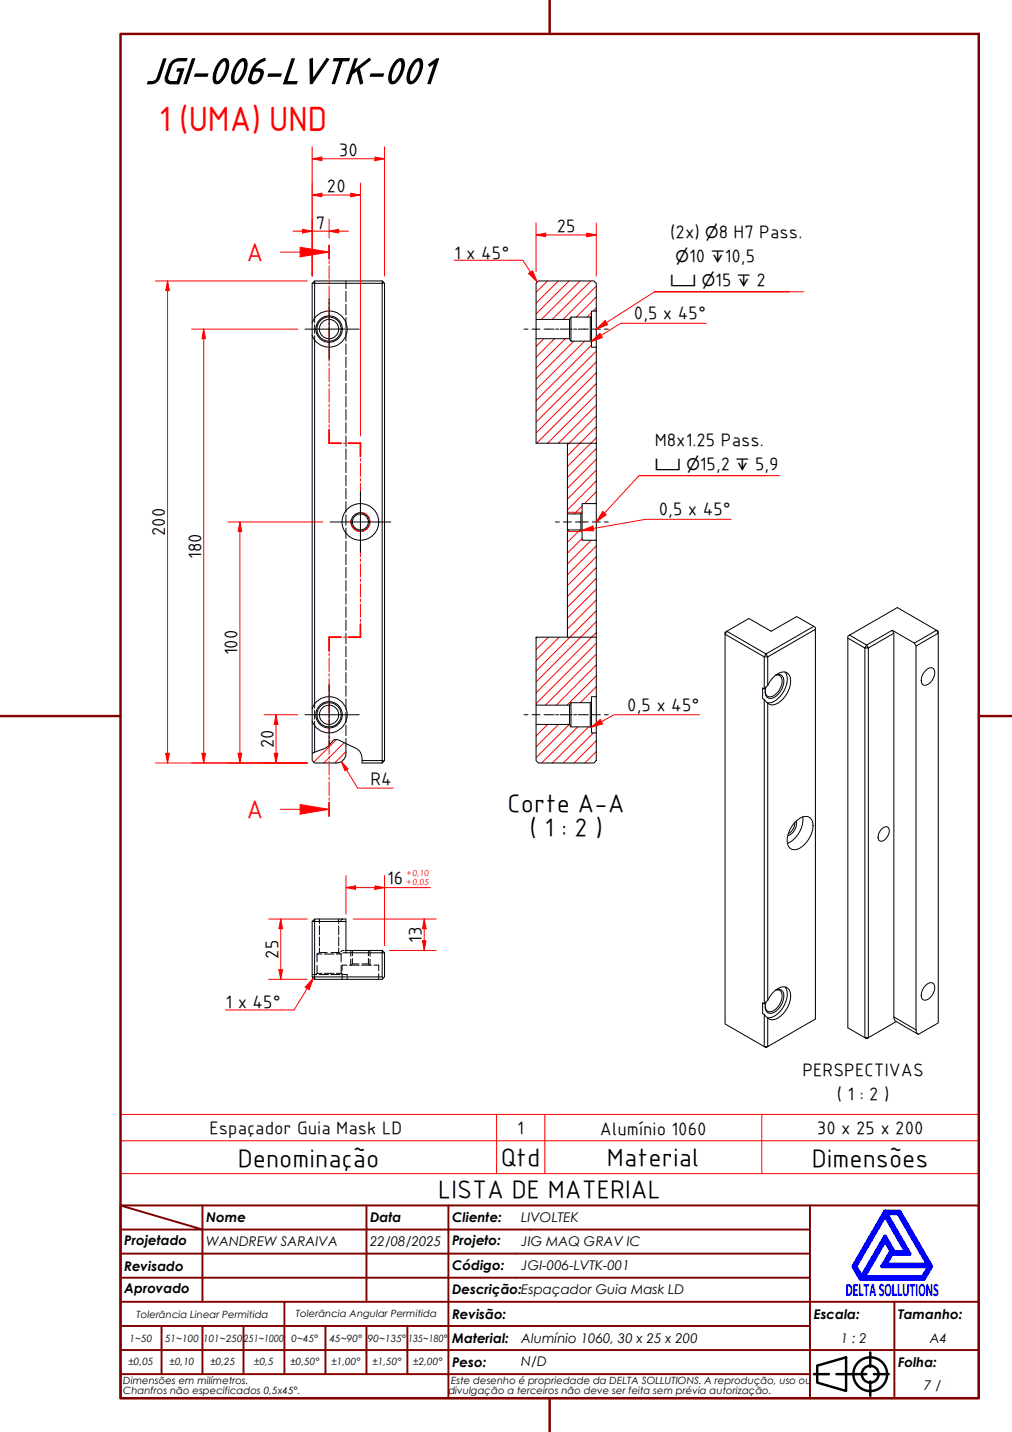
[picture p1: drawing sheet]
<svg xmlns="http://www.w3.org/2000/svg" width="210mm" height="297mm" viewBox="0 0 210 297" stroke-linecap="round" stroke-linejoin="round" font-family="sans-serif">
<!-- layer: Hatch (ABNT) -->
<g fill="none" stroke="#f00" stroke-width=".21">
<path d="M113.6 58.3l-2.4 2.3M115.8 58.3l-4.6 4.6M118 58.3l-6.8 6.8M120.3 58.3l-8 8M122.5 58.3l-8 8M123.7 59.4l-6.9 6.9M112.8 70.3l-1.6 1.6M115 70.3l-3.8 3.8M117.3 70.3l-6.1 6.1M119 70.8l-7.8 7.8M121.3 70.8l-10.1 10M122.7 64.9l-.9 .9"/>
<path d="M122.7 71.6l-11.5 11.5M123.7 63.8l-.7 .7M123.7 61.6l-4.2 4.2M123.7 79.6l-12.4 12.3M123.7 77.3l-12.5 12.5M123.7 75.1l-12.5 12.5M123.7 72.8l-12.5 12.5M123.7 99.8l-6 6M123.7 97.5l-6 6M123.7 95.3l-6 6M123.7 93l-6 6M123.7 90.8l-6 6"/>
<path d="M123.7 88.5l-6 6.1M123.7 86.3l-6 6M123.7 84.1l-7.9 7.8M123.7 81.8l-10.1 10.1M118 109.9l-.3 .4M120.3 109.9l-2.6 2.6M120.7 105l-1.6 1.6M120.7 111.7l-3 3.1M122.6 112.1l-4.9 4.9M123.7 104.3l-.2 .2M123.7 102l-2.5 2.5M123.7 120l-6 6"/>
<path d="M123.7 117.7l-6 6M123.7 115.5l-6 6M123.7 113.2l-6 6M111.5 132.2l-.3 .3M113.7 132.2l-2.5 2.5M116 132.2l-4.8 4.8M123.7 137.9l-8.3 8.4M123.7 135.7l-10.6 10.6M123.7 133.4l-12.5 12.6M123.7 131.2l-12.5 12.5M123.7 129l-12.5 12.5M123.7 126.7l-12.5 12.5"/>
<path d="M123.7 124.5l-6 6M123.7 122.2l-6 6M69.8 153.4l-4.7 4.7M71.4 154.1l-4.2 4.2M71.8 155.9l-2.4 2.4M111.4 150.3l-.2 .1M113.6 150.3l-2.4 2.4M115.8 150.3l-4.6 4.6M118.1 150.3l-6.9 6.9M119.8 150.8l-7.5 7.5M122.1 150.8l-7.5 7.5M123.1 152l-6.3 6.3"/>
<path d="M123.7 142.4l-3.3 3.4M123.7 140.2l-6.1 6.1M123.7 155.9l-2.4 2.4M123.7 153.7l-4.6 4.6"/>
</g>
<!-- layer: Hidden (ABNT) -->
<g fill="none" stroke="#000" stroke-width=".21">
<path d="M71.8 58.3v.1M71.8 58.6v1.3M79.3 58.3v.1M79.3 58.6v.2h.1M79.6 58.8h.2M65.3 66v.9M65.3 67.4v1.8M65.3 69.6v.9M71.8 60.4v2.2M71.8 63.1v2.2M71.8 65.9v2.1M71.8 68.6v2.2"/>
<path d="M71.8 71.3v2.2M71.8 74v2.2M71.8 76.8v2.2M71.8 79.5v2.2M71.8 82.2v2.2M71.8 84.9v2.3M71.8 87.7v2.2M71.8 90.4v2.2M71.8 93.1v2.2M71.8 95.9v2.2M71.8 98.6v2.2M71.8 101.3v2.2"/>
<path d="M71.8 104.1v2.1M71.8 106.8v2.2M71.8 109.5v2.2M71.8 112.2v2.2M71.8 115v2.1M71.8 117.7v2.2M71.8 120.4v2.2M71.8 123.2v2.1M71.8 125.9v2.2M71.8 128.6v2.2M71.8 131.3v2.2M71.8 134.1v2.2"/>
<path d="M71.8 136.8v2.2M71.8 139.5v2.2M65.3 146v.9M65.3 147.4v1.8M65.3 149.6v.9M71.8 142.2v2.2M71.8 145v2.2M71.8 147.7v2.2M71.8 150.4v2.2M71.8 153.2v1M79.3 158.1v.2M79.4 157.8h-.1v.1"/>
<path d="M79.6 157.8h.2M65.8 197.9h1M65.8 197.9v1.6M65.9 197.8l-.1 .1M66.3 197.6h1.6M66.3 197.6l-.2 .1M66.3 190.6v1M66.3 192v1.9M66.3 194.4v1.8M66.3 196.7v.9M67.3 197.9h2M68.7 197.6h1.6"/>
<path d="M69.8 197.9h1M70.2 197.6h-.4h.6h-.1M70.2 191.1h-.4M70.3 190.6v1M70.3 192v1.9M70.3 194.4v1.8M70.3 196.7v.9M70.6 197.8l.2 .1M70.8 197.9v1.6M71.1 190.6l-.4 .3M71.1 197.6h.7M71.3 197.2l-.6 .2"/>
<path d="M71.5 197.2h.3M72.7 197.2v1.2M72.7 199v1.2M73.1 199.9h1.3M73.1 199.9l-.1 .1M73.1 197.2v1.1M73.1 198.8v1.1M75.1 199.9h1.3M76.4 199.9l.1 .1M76.4 197.2v1.1M76.4 198.8v1.1M76.8 197.2v1.2"/>
<path d="M76.8 199v1.2M64.7 202.1h1M65.6 202.1h-.1M65.8 201.9h1M65.8 201.9l-.1 .1M65.8 200.3v1.6M66.2 202.1h1.9M67.3 201.9h2M68.6 202.1h1.9M69.8 201.9h1M70.8 201.9v.1M70.8 200.3v1.6"/>
<path d="M70.9 202.1h1.1v.4M71 202v1.1M72 200.2h-1v1.2M72 202.8v.3M72.5 200.2h2M72.9 200.1v.1M75 200.2h2M76.6 200.1l.1 .1M77.6 200.2h.9v1.2M78.5 202v1.1"/>
</g>
<!-- layer: Visible (ABNT) -->
<g fill="none" stroke="#000" stroke-width=".21">
<path d="M65.3 58.3l-.6 .5M79.3 58.8h-14v7.2M79.5 58.5l-.2 .3v99M111.2 58.8l.5-.5h11.5l.5 .5v5.7h-1v1l-.3 .3h-4l-.3 .5h-6.9zM64.7 66.9v-8.1h.6v-.5h14l.5 .5v99l-.3 .2M64.7 69.6l.6 .9M64.7 66.9v89.4M65.2 66a3.8 3.8 0 0 1 5.6-.5 3.8 3.8 0 0 1 0 5.5 3.8 3.8 0 0 1-5.6-.5M65.3 66l-.6 .9M65.3 70.5v75.5M111.2 70.3h6.9l.3 .5h4l.3 .2v1h1v19.9M111.2 66.3v25.6h12.5"/>
<path d="M118.1 66.3v4M118.4 65.8v5M122.4 65.8v5M122.7 65.5v5.5M123.7 64.5v7.5M117.7 91.9v14.7h2.8l.2-.3v-1.8h3v-12.6M117.7 109.9h2.8l.2 .3v1.9h3v20.1M117.7 106.6v25.6M120.5 106.6v3.3M120.7 106.3v3.9M123.7 104.5v7.6M111.2 132.2h12.5v12.3h-1v1l-.3 .3h-4l-.3 .5h-6.9z"/>
<path d="M150.4 131.2l.3-.3-.3 .7zM161 140a1.24 1.24 0 0 1 1.3 .3 1.24 1.24 0 0 1 .3 1.4 3.9 3.9 0 0 1-2.7 3.2 1.23 1.23 0 0 1-1.2-1.8l.2-.6M162.8 139.4a4.4 4.4 0 0 1-1 5 3.3 3.3 0 0 1-2.7 1.4M168.8 129.9l-9.9 5.7 .3 .7h-.7l.4-.7-8.2-4.7 4.6-2.6 4.6 2.6 5.3-3 3.9 2.2v81.3l-9.9 5.7v-5.9M169.1 130.5l-9.9 5.8v5.9M176.2 131.7l-.3 .3v81.2l3.5 2.1v-80.9h.7l-.4-.6 5.4-3.1 .3 .6-5.3 3.1v80.9l-.4 .1-.3-.1h.7l5.8-3.4M176.2 131.7l3.5 2.1-.3 .6-3.5-2M176.2 131.7l9.9-5.7 8.1 4.7-4.5 2.7M185.1 130.7l4.6 2.7M185.4 131.3v79.7M189.7 133.4l.3 .6v79.6M190 134l4.6-2.7-.4-.6 .4 .2v81.3l-4.1 2.4-.4-.6-.1-.4"/>
<path d="M192 139a1.02 1.02 0 0 1 1.8 .1 2.62 2.62 0 0 1-2.2 3 1.75 1.75 0 0 1 0-2.6zM64.7 149.6l.6 .9M65.2 146a3.8 3.8 0 0 1 5.6-.5 3.8 3.8 0 0 1 0 5.5 3.8 3.8 0 0 1-5.6-.5M65.3 156l.7-.3a4.6 4.6 0 0 0 3.2-2.2l.4-.1 .5 .1 2.6 1.2a2.85 2.85 0 0 1 2.4 3.1M65.3 156l-.6 .3v1.5l.6 .5h4.5a2 2 0 0 0 2-2M65.3 146l-.6 .9M65.3 150.5v5.5M71.8 154.2v2.1M75.1 157.8v.5h4.2l.2-.3-.2-.2M75.1 157.8h4.2M111.2 150.3h6.9l.3 .5h4l.3 .2v1h1v5.8l-.5 .5h-11.5l-.5-.5zM111.2 146.3v4"/>
<path d="M118.1 146.3v4M118.4 145.8v5M122.4 145.8v5M122.7 145.5v5.5M123.7 144.5v7.5M158.5 145.1l.7 .7M158.5 142.9v-6.6l-8.1-4.7v80.8l8.5 4.9 .3-.2h-.7v-6.7M158.5 142.9l-.3-.2v2.2l.3 .2M158.5 145.1v63.1M159.2 142.2a4.5 4.5 0 0 1 3.3-2.8 1.57 1.57 0 0 1 1.5 1.9 5.6 5.6 0 0 1-3.3 4.8l-.6 .1-.9-.4M159.2 142.2l-.7 .7M159.2 145.8v61.7"/>
<path d="M160.9 140.1a1.05 1.05 0 0 1 1.1 .2 1.05 1.05 0 0 1 .2 1.1 3.6 3.6 0 0 1-2.4 3.2 1 1 0 0 1-1.1-1.2M164.8 170.7a3.1 3.1 0 0 1 2.8-1.3 1.99 1.99 0 0 1 1 2.6 5.1 5.1 0 0 1-3.8 4.3 1.58 1.58 0 0 1-1.5-1.9 6 6 0 0 1 1.5-3.7zM164.8 170.6a2.53 2.53 0 0 1-1.3 2.3M165.1 170.3a2.64 2.64 0 0 1-1.7 3M166.5 169.4a5.6 5.6 0 0 1-3.2 5.5M183 171.8a.8 .8 0 0 1 1-.3 .8 .8 0 0 1 .4 1 2.2 2.2 0 0 1-1.8 2 1.44 1.44 0 0 1 0-2.3zM64.7 191.1v11.5l.6 .5M65.3 190.6l-.6 .5h.6v-.5h6.5v7h7.5v-.4l.5 .4M71.8 191.1h-6.5v11.5h-.6M71.8 197.2h7.5M79.3 202.6v-5h.5v5l-.5 .5h-14M79.3 202.6h-14v.5"/>
<path d="M79.3 202.6l.2 .3M158.5 208.2l.7-.7a4.5 4.5 0 0 1 3.3-2.8 1.57 1.57 0 0 1 1.5 1.9 5.6 5.6 0 0 1-3.3 4.9h-.6l-.9-.3M158.5 210.4l.7 .8M158.5 208.2l-.3-.2v2.2l.3 .2M160.9 205.4a1.05 1.05 0 0 1 1.1 .2 1.05 1.05 0 0 1 .2 1.1 3.6 3.6 0 0 1-2.4 3.2 1 1 0 0 1-1.1-1.2M161 205.3a1.24 1.24 0 0 1 1.3 .3 1.24 1.24 0 0 1 .3 1.4 3.9 3.9 0 0 1-2.7 3.2 1.23 1.23 0 0 1-1.2-1.7l.2-.7M162.8 204.7a4.4 4.4 0 0 1-1 5.1 3.3 3.3 0 0 1-2.7 1.3M185.4 211l.2 .7 .2 .2 4.6 2.6M185.4 211l4.6 2.6M192 204.4a1.02 1.02 0 0 1 1.8 0 2.62 2.62 0 0 1-2.2 3.1 1.75 1.75 0 0 1 0-2.7z"/>
<circle cx="68.3" cy="68.3" r="2.74"/>
<circle cx="68.3" cy="68.3" r="2"/>
<circle cx="68.3" cy="68.3" r="2.51"/>
<circle cx="74.7" cy="108.3" r="3.8"/>
<circle cx="74.7" cy="108.3" r="1.92"/>
<circle cx="74.7" cy="108.3" r="1.66"/>
<circle cx="68.3" cy="148.3" r="2.74"/>
<circle cx="68.3" cy="148.3" r="2"/>
<circle cx="68.3" cy="148.3" r="2.51"/>
</g>
<!-- layer: Visible Narrow (ABNT) -->
<path d="M75.1 106.3a2 2 0 0 1 1.6 2.3 2 2 0 0 1-2.3 1.6 2 2 0 0 1-1.6-2.3M117.7 106.3h3M117.7 110.3h3" fill="none" stroke="#f00" stroke-width=".21"/>
<!-- layer: Linha Corte (ABNT) -->
<g fill="none" stroke="#f00" stroke-width=".21">
<path d="M62.3 52.3h6M68.3 50.9v2.8M68.3 54.2v.5M68.3 55.1v2.8M68.3 58.4v.5M68.3 59.4v2.8M68.3 62.6v.6M68.3 63.6v2.8M68.3 66.9v.5M68.3 67.9v2.8M68.3 71.1v.6M68.3 72.1v2.8"/>
<path d="M68.3 75.4v.5M68.3 76.4v2.8M68.3 79.6v.6M68.3 80.6v2.8M68.3 83.9v.5M68.3 84.9v2.8M68.3 88.1v.6M68.3 89.1v2.8h2.5M71.2 91.9h.6M72.2 91.9h2.6v2.8M74.8 95.1v.5M74.8 96.1v2.7"/>
<path d="M74.8 99.3v.5M74.8 100.3v2.7M74.8 103.4v.6M74.8 104.4v2.8M74.8 107.6v.5M74.8 108.6v2.7M74.8 111.8v.5M74.8 112.8v2.7M74.8 116v.5M74.8 116.9v2.8M68.3 135.5v.5M68.3 136.5v2.8"/>
<path d="M68.3 139.7v.6M70.8 132.2h-2.5v2.8M71.2 132.2h.6M74.8 120.1v.6M74.8 121.1v2.7M74.8 124.3v.5M74.8 125.3v2.7M74.8 128.5v.5M74.8 129.4v2.8h-2.6M68.3 140.7v2.9M68.3 144v.6M68.3 145v2.9"/>
<path d="M68.3 148.3v.6M68.3 149.3v2.9M68.3 152.6v.5M68.3 153.6v2.8M68.3 156.9v.5M68.3 157.9v2.8M68.3 161.2v.5M68.3 162.2v2.8M68.3 165.5v.5M68.3 166.5v2.8"/>
</g>
<path d="M68.3 50.9v2.8M68.3 89.1v2.8h2.5M72.2 91.9h2.6v2.8M70.8 132.2h-2.5v2.8M74.8 129.4v2.8h-2.6M68.3 166.5v2.8" fill="none" stroke="#f00" stroke-width=".36"/>
<path d="M62.3 51.3l6 1-6 1z" fill="#f00"/>
<path d="M58.2 52.3h4.1M62.3 51.3l6 1-6 1zM62.3 167.9h6" fill="none" stroke="#f00" stroke-width=".21"/>
<path d="M62.3 166.9l6 1-6 1z" fill="#f00"/>
<path d="M58.2 167.9h4.1M62.3 166.9l6 1-6 1z" fill="none" stroke="#f00" stroke-width=".21"/>
<path d="M25 236.6h178v-5.4h-178v12.2M103 231.2v12.2M113 231.2v12.2M158 231.2v12.2M203 236.6v6.8h-178M25 243.4v6.6h178v-6.6" fill="none" stroke="#f00" stroke-width=".21"/>
<!-- layer: Borda A3/A4 (ABNT) -->
<path d="M25 7h178v283h-178zM114 0v7M0 148.5h25M203 148.5h7M114 290v7" fill="none" stroke="#800000" stroke-width=".51"/>
<path d="M183.6 257.3l1.2 2.2-1.8 3.2h9.7l-1.3 2.2h-12.2zM183.6 252.1l4.4 7.6h-2.6l-1.8-3.2-4.9 8.4-1.3-2.2zM183.6 251.3h3l6.5 11.4-1.5 2.6h-13.1l-1.5-2.6zM183.8 251.7h2.5l6.2 10.6h-8.8l1.3-2.2h3.7zM185 259.7h.2l-.1 .2z" fill="none" stroke="#00f" stroke-width=".8"/>
<!-- layer: 0 -->
<path d="M178.5 265.3h13.1" fill="none" stroke="#000" stroke-width=".21"/>
<g fill="none" stroke="#800000" stroke-width=".4">
<path d="M25 250l17 5h-17M25 250h178v40h-178zM42 255h34v5h17M42 255v15M42 250v5M76 250v5h17v5M93 250v5h75M168 250v20h-143M25 260h51v10M25 275h17M33.5 275v10M50.5 275h-8.5v10"/>
<path d="M59 270v15h-8.5M67.5 275v10h-8.5M76 275v10h8.5M84.5 275v10M93 275h-42.5v10M93 260v5h-68M93 275v10h75M93 260h75M93 275h75M168 265h-75v10M185.5 270v10h17.5M203 270h-35v10h17.5v10"/>
<path d="M25 285h25.5M25 280h143v10M67.5 285h8.5M84.5 285h8.5v5"/>
</g>
<g fill="none" stroke="#000" stroke-width=".51">
<path d="M168.8 285h3.1M169.5 283.3l6-1.8v7l-6-1.7zM173.5 285h6.2M180.5 280.5v3M180.5 286.5v3M181.3 285h3"/>
<circle cx="180.5" cy="285" r="3.5"/>
<circle cx="180.5" cy="285" r="1.75"/>
</g>
<!-- layer: Marca de centro (ISO) -->
<path d="M63.3 68.3h11.2M68.3 62v12.5M68.5 108.3h12.6M74.8 102v12.6M63.3 148.3h11.2M68.3 142v12.5" fill="none" stroke="#000" stroke-width=".21"/>
<path d="M57.3 156.3v2" fill="none" stroke="#f00" stroke-width=".21"/>
<path d="M56.9 156.3h.7l-.3 2z" fill="#f00"/>
<path d="M56.9 156.3h.7l-.3 2zM57.3 148.3v2" fill="none" stroke="#f00" stroke-width=".21"/>
<path d="M57.3 148.3l.3 2h-.7z" fill="#f00"/>
<path d="M49.8 156.3v2M54.8 158.3h9M54.8 148.3h7M57.3 148.3l.3 2h-.7zM57.3 150.3v6" fill="none" stroke="#f00" stroke-width=".21"/>
<path d="M49.4 156.3h.7l-.3 2z" fill="#f00"/>
<path d="M49.8 108.3v2M49.4 156.3h.7l-.3 2z" fill="none" stroke="#f00" stroke-width=".21"/>
<path d="M49.8 108.3l.3 2h-.7z" fill="#f00"/>
<path d="M47.3 108.3h19.7M49.8 108.3l.3 2h-.7zM49.8 110.3v46M42.2 156.3v2M47.3 158.3h16.5" fill="none" stroke="#f00" stroke-width=".21"/>
<path d="M41.9 156.3h.7l-.4 2z" fill="#f00"/>
<path d="M42.2 68.3v2M41.9 156.3h.7l-.4 2z" fill="none" stroke="#f00" stroke-width=".21"/>
<path d="M42.2 68.3l.4 2h-.7z" fill="#f00"/>
<path d="M39.8 68.3h22M42.2 68.3l.4 2h-.7zM42.2 70.3v86M34.8 156.3v2M39.8 158.3h24" fill="none" stroke="#f00" stroke-width=".21"/>
<path d="M34.4 156.3h.7l-.3 2z" fill="#f00"/>
<path d="M34.8 58.3v2M34.4 156.3h.7l-.3 2z" fill="none" stroke="#f00" stroke-width=".21"/>
<path d="M34.8 58.3l.3 2h-.7z" fill="#f00"/>
<path d="M32.3 58.3h31.5M34.8 58.3l.3 2h-.7zM62.8 47.9h1.9M34.8 60.3v96M32.3 158.3h31.5" fill="none" stroke="#f00" stroke-width=".21"/>
<path d="M62.8 47.6l1.9 .3-1.9 .4z" fill="#f00"/>
<path d="M62.8 47.6l1.9 .3-1.9 .4zM68.3 47.9h2" fill="none" stroke="#f00" stroke-width=".21"/>
<path d="M68.3 47.9l2-.3v.7z" fill="#f00"/>
<path d="M60.7 47.9h2.1M64.7 47.9h3.6M64.7 45.5v11.8M64.7 40.5h2.1M68.3 47.9l2-.3v.7zM68.3 45.5v3.9M70.3 47.9h2" fill="none" stroke="#f00" stroke-width=".21"/>
<path d="M64.7 40.5l2.1-.4v.7z" fill="#f00"/>
<path d="M64.7 40.5l2.1-.4v.7zM72.7 40.5h2.1" fill="none" stroke="#f00" stroke-width=".21"/>
<path d="M72.7 40.1l2.1 .4-2.1 .3z" fill="#f00"/>
<path d="M64.7 38v19.3M64.7 32.9h2.1M74.8 38v52.4M66.8 40.5h5.9M72.7 40.1l2.1 .4-2.1 .3z" fill="none" stroke="#f00" stroke-width=".21"/>
<path d="M64.7 32.9l2.1-.3v.7z" fill="#f00"/>
<path d="M64.7 32.9l2.1-.3v.7zM77.8 32.9h2" fill="none" stroke="#f00" stroke-width=".21"/>
<path d="M77.8 32.6l2 .3-2 .4z" fill="#f00"/>
<path d="M64.7 30.4v26.9M66.8 32.9h11M77.8 32.6l2 .3-2 .4zM79.8 30.4v26.9" fill="none" stroke="#f00" stroke-width=".21"/>
<!-- layer: Linha de centro (ISO) -->
<g fill="none" stroke="#000" stroke-width=".21">
<path d="M108.7 68.3h.8M110.3 68.3h1.7M112.8 68.3h2.1M115.3 68.3h.6M116.2 68.3h2.5M119 68.3h.6M119.9 68.3h2.1M122.9 68.3h1.6M125.3 68.3h.9M115.2 108.3h.8M116.8 108.3h1.7M119.4 108.3h1.1"/>
<path d="M120.8 108.3h1.2M122.9 108.3h1.6M125.3 108.3h.9M108.7 148.3h.8M110.3 148.3h1.7M112.8 148.3h2.1M115.3 148.3h.6M116.2 148.3h2.5M119 148.3h.6M119.9 148.3h2.1M122.9 148.3h1.6M125.3 148.3h.9"/>
</g>
<path d="M125.8 66.9l-2.1 1.4" fill="none" stroke="#f00" stroke-width=".21"/>
<path d="M123.7 68.3l1.8-1.8 .5 .8z" fill="#f00"/>
<path d="M123.7 68.3l1.8-1.8 .5 .8zM131.2 63.4l-5.4 3.5M135.8 60.5l-4.5 2.9M163.7 60.5h-27.9h30.9M125.4 106.4l-1.7 1.9" fill="none" stroke="#f00" stroke-width=".21"/>
<path d="M125 106.1l.8 .7-2.1 1.5z" fill="#f00"/>
<path d="M110 56.4l1.4 2.1M132.5 98.7h29.3M158.7 98.7h-26.2l-7.1 7.7M125 106.1l.8 .7-2.1 1.5z" fill="none" stroke="#f00" stroke-width=".21"/>
<path d="M109.6 56.7l.9-.5 .9 2.3z" fill="#f00"/>
<path d="M94.2 54h14.2l1.6 2.4M109.6 56.7l.9-.5 .9 2.3z" fill="none" stroke="#f00" stroke-width=".21"/>
<path d="M77.8 184.1h2" fill="none" stroke="#f00" stroke-width=".21"/>
<path d="M77.8 183.8l2 .3-2 .4z" fill="#f00"/>
<path d="M71.8 184.1h2M77.8 183.8l2 .3-2 .4z" fill="none" stroke="#f00" stroke-width=".21"/>
<path d="M71.8 184.1l2-.3v.7z" fill="#f00"/>
<path d="M58.2 190.6v2M71.8 184.1l2-.3v.7zM71.8 181.6v8M73.8 184.1h4M79.8 184.1h9.5M79.8 181.6v14.5" fill="none" stroke="#f00" stroke-width=".21"/>
<path d="M58.2 190.6l.4 2h-.8z" fill="#f00"/>
<path d="M58.2 190.6l.4 2h-.8zM58.2 201.2v1.9" fill="none" stroke="#f00" stroke-width=".21"/>
<path d="M57.8 201.2h.8l-.4 1.9z" fill="#f00"/>
<path d="M55.7 190.6h8.1M58.2 192.6v8.6M88 190.6v2M55.7 203.1h8M57.8 201.2h.8l-.4 1.9z" fill="none" stroke="#f00" stroke-width=".21"/>
<path d="M88 190.6l.4 2h-.8z" fill="#f00"/>
<path d="M88 190.6l.4 2h-.8zM88 195.1v2.1" fill="none" stroke="#f00" stroke-width=".21"/>
<path d="M87.6 195.1h.8l-.4 2.1z" fill="#f00"/>
<path d="M73.3 190.6h17.2M80.8 197.2h9.7M87.6 195.1h.8l-.4 2.1zM88 192.6v2.5" fill="none" stroke="#f00" stroke-width=".21"/>
<path d="M65 202.9l-1.3 2.1" fill="none" stroke="#f00" stroke-width=".21"/>
<path d="M65 202.9l-.9 2.4-.8-.5z" fill="#f00"/>
<path d="M63.7 205l-2.7 4.5h-14.2M65 202.9l-.9 2.4-.8-.5z" fill="none" stroke="#f00" stroke-width=".21"/>
<path d="M70.8 158l1.1 1.7" fill="none" stroke="#f00" stroke-width=".21"/>
<path d="M70.8 158l1.4 1.5-.7 .4z" fill="#f00"/>
<path d="M70.8 158l1.4 1.5-.7 .4zM71.9 159.7l2.3 3.8h7.4" fill="none" stroke="#f00" stroke-width=".21"/>
<path d="M124.7 69.6l-2.1 1.3" fill="none" stroke="#f00" stroke-width=".21"/>
<path d="M122.6 70.9l1.8-1.7 .5 .8z" fill="#f00"/>
<path d="M122.6 70.9l1.8-1.7 .5 .8zM146.5 67.1h-17.8l-4 2.5M123.1 109.6l-2.5 .5" fill="none" stroke="#f00" stroke-width=".21"/>
<path d="M120.6 110.1l2.4-1 .1 1z" fill="#f00"/>
<path d="M120.6 110.1l2.4-1 .1 1zM151.6 107.7h-17.7l-10.8 1.9M124.8 149.7l-2.2 1.2" fill="none" stroke="#f00" stroke-width=".21"/>
<path d="M122.6 150.9l1.9-1.6 .5 .8z" fill="#f00"/>
<path d="M122.6 150.9l1.9-1.6 .5 .8zM145.1 148.3h-17.7l-2.6 1.4" fill="none" stroke="#f00" stroke-width=".21"/>
<path d="M111.2 48.7h2" fill="none" stroke="#f00" stroke-width=".21"/>
<path d="M111.2 48.7l2-.3v.7z" fill="#f00"/>
<path d="M111.2 48.7l2-.3v.7zM121.7 48.7h2" fill="none" stroke="#f00" stroke-width=".21"/>
<path d="M121.7 48.4l2 .3-2 .4z" fill="#f00"/>
<path d="M111.2 46.2v10.1M113.2 48.7h8.5M121.7 48.4l2 .3-2 .4zM123.7 46.2v11.1" fill="none" stroke="#f00" stroke-width=".21"/>
<text font-size="27.6" fill="#fff" x="192.9" y="291" transform="rotate(-33 192.9 291)">.</text>
<text font-size="8.1" x="30" y="17.3">JGI-006-LVTK-001</text>
<text font-size="7" fill="#f00" x="32.9" y="27.2">1 (UMA) UND</text>
<g font-size="5.4" fill="#f00">
<text x="51.1" y="54.1">A</text>
<text x="51.1" y="169.7">A</text>
</g>
<g font-size="5.4">
<text x="105.3" y="168.4">Corte A-A</text>
<text x="109.8" y="173.4">( 1 : 2 )</text>
<text x="49.3" y="242">Denominação</text>
<text x="103.9" y="241.8">Qtd</text>
<text x="125.9" y="241.8">Material</text>
<text x="168.4" y="242">Dimensões</text>
<text x="90.9" y="248.5">LISTA DE MATERIAL</text>
</g>
<g font-size="3.9">
<text x="70.3" y="32.4">30</text>
<text x="67.8" y="39.9">20</text>
<text x="65.5" y="47.4">7</text>
<text x="94.2" y="53.6">1 x 45°</text>
<text x="115.5" y="48.2">25</text>
<text x="139" y="49.4">(2x)</text>
<text x="149.1" y="49.4">8 H7 Pass.</text>
<text x="142.9" y="54.4">10</text>
<text x="148.4" y="59.4">15</text>
<text x="150.3" y="54.4">10,5</text>
<text x="156.9" y="59.4">2</text>
<text x="131.5" y="66.2">0,5 x 45°</text>
<text x="135.8" y="92.5">M8x1.25 Pass.</text>
<text x="145.2" y="97.5">15,2</text>
<text x="156.6" y="97.5">5,9</text>
<text x="136.7" y="106.9">0,5 x 45°</text>
<text x="34.2" y="111.2" transform="rotate(-90 34.2 111.2)">200</text>
<text x="41.7" y="115.9" transform="rotate(-90 41.7 115.9)">180</text>
<text x="49.2" y="135.9" transform="rotate(-90 49.2 135.9)">100</text>
<text x="130.1" y="147.4">0,5 x 45°</text>
<text x="56.7" y="155.2" transform="rotate(-90 56.7 155.2)">20</text>
<text x="76.8" y="162.9">R4</text>
<text x="80.3" y="183.3">16</text>
<text x="87.4" y="195.6" transform="rotate(-90 87.4 195.6)">13</text>
<text x="57.7" y="198.8" transform="rotate(-90 57.7 198.8)">25</text>
<text x="46.8" y="209.2">1 x 45°</text>
<text x="166.4" y="223.1">PERSPECTIVAS</text>
<text x="173.6" y="228.1">( 1 : 2 )</text>
<text x="43.4" y="235.2">Espaçador Guia Mask LD</text>
<text x="107.3" y="235.2">1</text>
<text x="124.4" y="235.3">Alumínio 1060</text>
<text x="169.4" y="235.2">30 x 25 x 200</text>
</g>
<text font-size="3.9" fill="#00f" x="175.4" y="268.8">DELTASOLLUTIONS</text>
<g font-size="3.3">
<text x="146.3" y="49.4">⌀</text>
<text x="139" y="59.4">⌴ ⌀</text>
<text x="140.1" y="54.4">⌀</text>
<text x="147.4" y="54.4">↧</text>
<text x="152.8" y="59.4">↧</text>
<text x="135.8" y="97.5">⌴ ⌀</text>
<text x="152.6" y="97.5">↧</text>
</g>
<g font-size="2.8">
<text x="42.8" y="253.5">Nome</text>
<text x="76.8" y="253.5">Data</text>
<text x="93.8" y="253.6">Cliente:</text>
<text x="108.1" y="253.5">LIVOLTEK</text>
<text x="25.8" y="263.6">Revisado</text>
<text x="25.8" y="258.3">Projetado</text>
<text x="42.8" y="258.5">WANDREW SARAIVA</text>
<text x="76.8" y="258.4">22/08/2025</text>
<text x="93.8" y="263.4">Código:</text>
<text x="93.8" y="258.3">Projeto:</text>
<text x="108.1" y="263.5">JGI-006-LVTK-001</text>
<text x="108.1" y="258.5">JIG MAQ GRAV IC</text>
<text x="25.8" y="268.3">Aprovado</text>
<text x="93.8" y="268.3">Descrição:Espaçador Guia Mask LD</text>
<text x="93.8" y="273.6">Revisão:</text>
<text x="168.8" y="273.5">Escala:</text>
<text x="186.3" y="273.5">Tamanho:</text>
<text x="93.8" y="278.6">Material:</text>
<text x="108.1" y="278.5">Alumínio 1060, 30 x 25 x 200</text>
<text x="174.4" y="278.5">1 : 2</text>
<text x="192.8" y="278.6">A4</text>
<text x="93.8" y="283.5">Peso:</text>
<text x="108.1" y="283.4">N/D</text>
<text x="186.3" y="283.5">Folha:</text>
<text x="191.7" y="288.4">7 / 8</text>
</g>
<g font-size="2.1">
<text x="28.3" y="273.3">Tolerância Linear Permitida</text>
<text x="61.4" y="273.1">Tolerância Angular Permitida</text>
<text x="26.9" y="278.3">1~50</text>
<text x="34.2" y="278.3">51~100</text>
<text x="42.1" y="278.3">101~250</text>
<text x="50.5" y="278.3">251~1000</text>
<text x="60.5" y="278.3">0~45°</text>
<text x="68.4" y="278.3">45~90°</text>
<text x="76.3" y="278.3">90~135°</text>
<text x="84.7" y="278.3">135~180°</text>
<text x="25.6" y="287.1">Dimensões em milímetros.</text>
<text x="26.6" y="283.2">±0,05</text>
<text x="35.2" y="283.2">±0,10</text>
<text x="43.6" y="283.2">±0,25</text>
<text x="52.7" y="283.2">±0,5</text>
<text x="60.2" y="283.2">±0,50°</text>
<text x="68.7" y="283.2">±1,00°</text>
<text x="77.2" y="283.2">±1,50°</text>
<text x="85.7" y="283.2">±2,00°</text>
<text x="93.6" y="287.1">Este desenho é propriedade da DELTA SOLLUTIONS. A reprodução, uso ou</text>
<text x="25.6" y="289.2">Chanfros não especificados 0,5x45°.</text>
<text x="93" y="289.2">divulgação a terceiros não deve ser feita sem prévia autorização.</text>
</g>
<g font-size="1.7" fill="#f00">
<text x="84.3" y="183.5">+ 0,05</text>
<text x="84.3" y="181.8">+ 0,10</text>
</g>
</svg>
